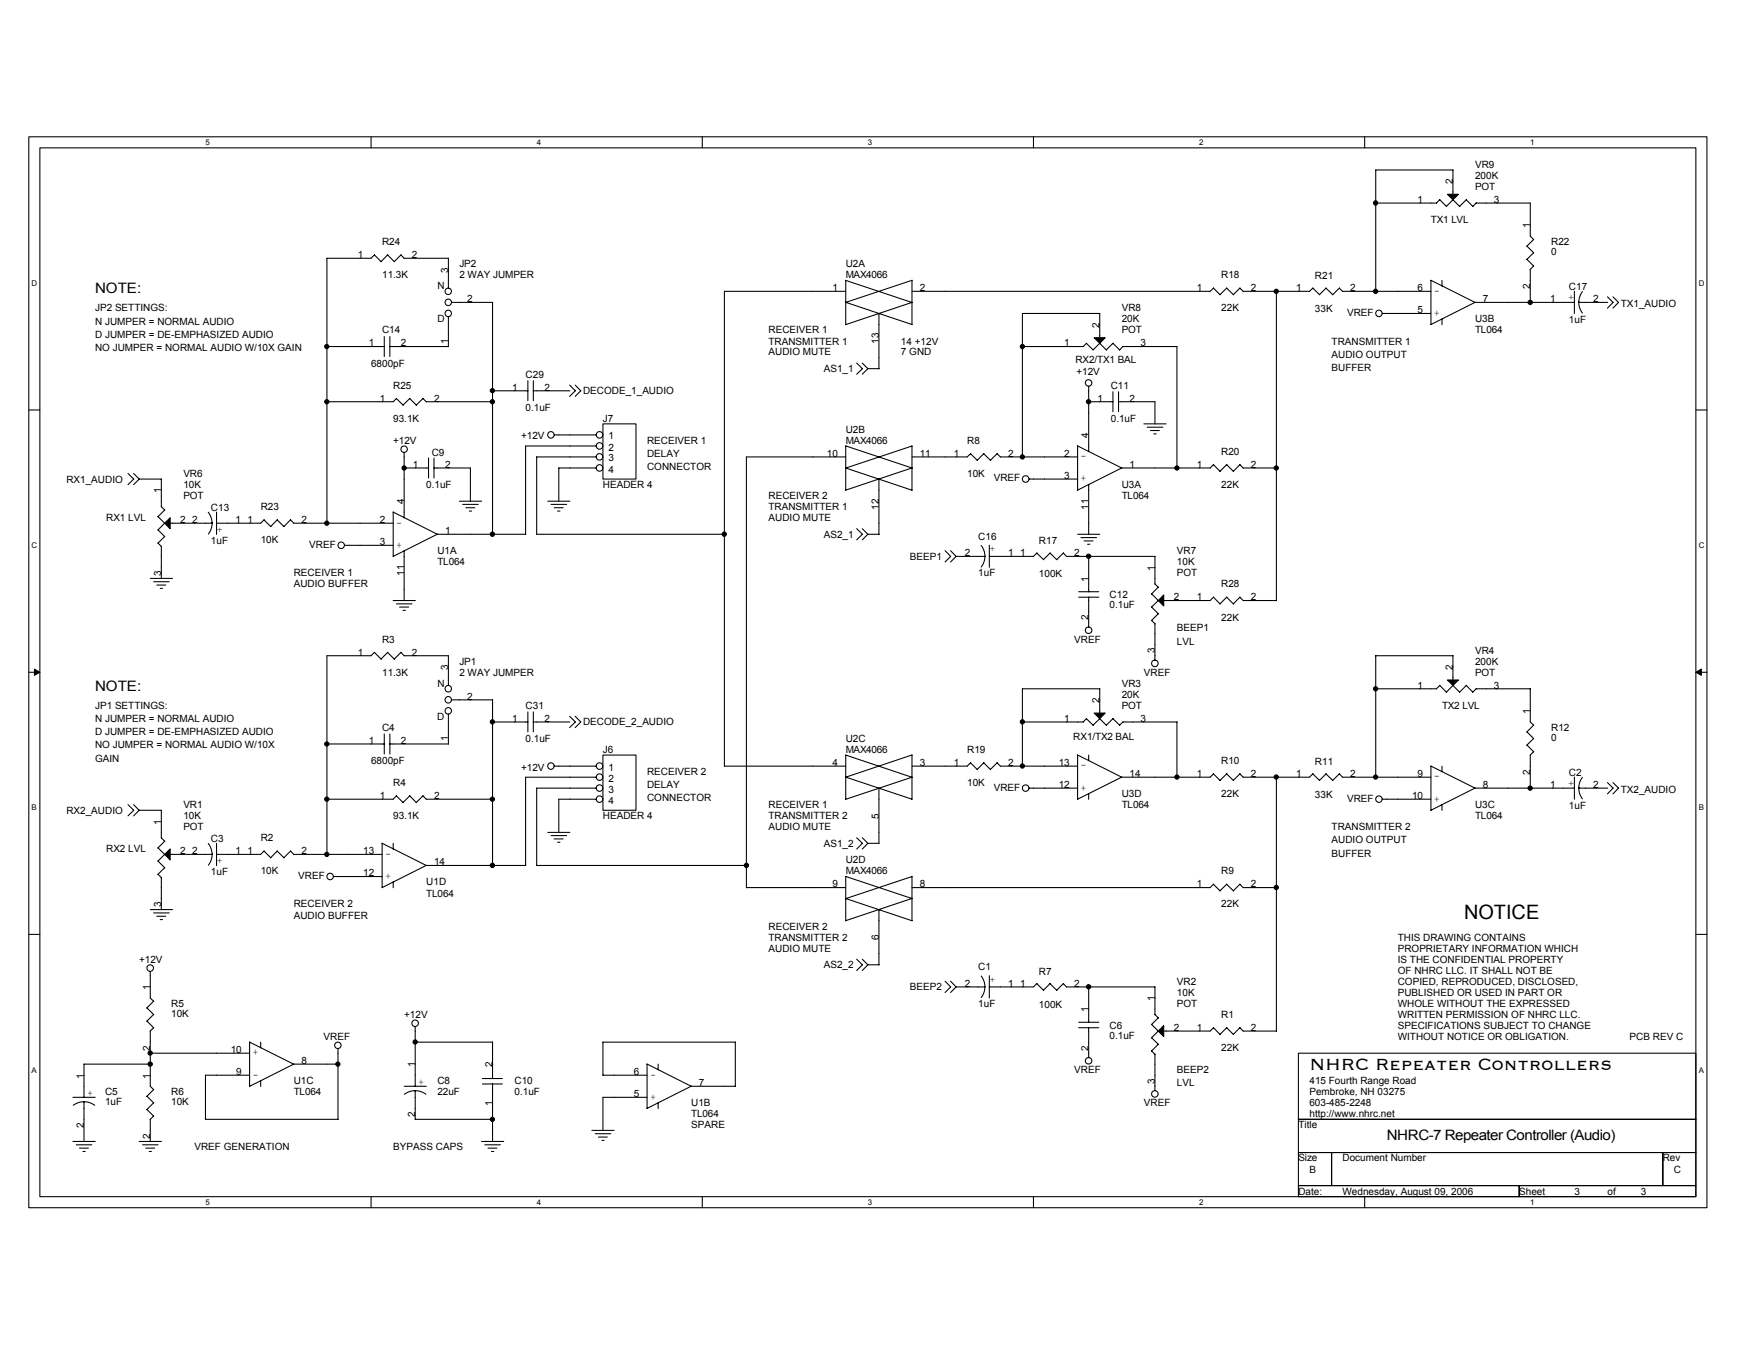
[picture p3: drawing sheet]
<svg xmlns="http://www.w3.org/2000/svg" width="279mm" height="216mm" viewBox="0 0 279 216" stroke-linecap="round" stroke-linejoin="round" font-family="sans-serif">
<path d="M4.6 21.7h266.4v170h-266.4zM6.3 23.5h262.9v166.5h-262.9z" fill="none" stroke="#000" stroke-width=".17"/>
<g fill="#fff">
<path d="M32.6 21.9h.7v1.4h-.7z"/>
<path d="M32.6 190.2h.7v1.4h-.7z"/>
</g>
<path d="M58.9 21.7v1.8M58.9 190v1.7" fill="none" stroke="#000" stroke-width=".17"/>
<g fill="#fff">
<path d="M85.2 21.9h.7v1.4h-.7z"/>
<path d="M85.2 190.2h.7v1.4h-.7z"/>
</g>
<path d="M111.5 21.7v1.8M111.5 190v1.7" fill="none" stroke="#000" stroke-width=".17"/>
<g fill="#fff">
<path d="M137.8 21.9h.7v1.4h-.7z"/>
<path d="M137.8 190.2h.7v1.4h-.7z"/>
</g>
<path d="M164.1 21.7v1.8M164.1 190v1.7" fill="none" stroke="#000" stroke-width=".17"/>
<g fill="#fff">
<path d="M190.4 21.9h.6v1.4h-.6z"/>
<path d="M190.4 190.2h.6v1.4h-.6z"/>
</g>
<path d="M216.6 21.7v1.8M216.6 190v1.7" fill="none" stroke="#000" stroke-width=".17"/>
<g fill="#fff">
<path d="M242.9 21.9h.7v1.4h-.7z"/>
<path d="M242.9 190.2h.7v1.4h-.7z"/>
<path d="M5 44.3h.9v1.4h-.9z"/>
<path d="M269.7 44.3h.9v1.4h-.9z"/>
<path d="M5 85.9h.9v1.4h-.9z"/>
<path d="M269.7 85.9h.9v1.4h-.9z"/>
</g>
<path d="M4.6 65.1h1.7M269.2 65.1h1.8" fill="none" stroke="#000" stroke-width=".17"/>
<g fill="#fff">
<path d="M5 127.5h.8v1.4h-.8z"/>
<path d="M269.7 127.5h.8v1.4h-.8z"/>
</g>
<path d="M4.6 106.7h1.7M269.2 106.7h1.8" fill="none" stroke="#000" stroke-width=".17"/>
<path d="M5.5 106.2l.8 .5-.8 .5zM269.2 106.7l.9-.5v1z" fill="#000" stroke="#000" stroke-width=".16"/>
<g fill="#fff">
<path d="M5 169.1h.8v1.4h-.8z"/>
<path d="M269.6 169.1h.9v1.4h-.9z"/>
</g>
<g fill="none" stroke="#000" stroke-width=".17">
<path d="M228.6 31.7l-.6 .5h-9.6M230.7 31.7l1 1.1M230.7 30.8v-3.8h-12.3v19.3M230.7 31.7l-1.1 1.1-1-1.1M232.8 31.7l1 1.1M232.8 31.7l-1.1 1.1M242.4 39.1l1.1 1.1M242.9 32.2v5.3l.6 .5M243 32.2h-8.7l-.5 .6M243.5 38l-1.1 1.1M51.9 55h9.1M59.4 40.5l1.1 1.1"/>
<path d="M59.5 40.4l-.6 .6h-7v42.1M61 53.4v3.2M61.5 40.5l1.1 1.1M61.6 40.4l-1.1 1.1M61.9 53.4v3.2M63.6 40.5l.6 .5M63.7 40.4l-1.1 1.1M64.2 41h7v4.7M71.2 50.3v4.7h-9.3M71.7 48h6.5M78.2 48v36.8M134.2 48l10.6 3.5"/>
<path d="M134.3 46.2h-19.3v75.4h19.3M134.3 44.5v7M134.3 44.5l10.5 3.5M136 57.6l.9 .9-.9 .9M136.9 57.6l.9 .9M137.8 58.5l-.9 .9M139.5 49.8v8.7h-1.7M144.8 44.5v7M144.8 48l-10.6 3.5M144.8 44.5l-10.5 3.5M162.3 55h9.7l.5-.5 1 1.1M173.5 55.5l1.1-1 1 1.1"/>
<path d="M174.6 53.6v-3.8h-12.3v22.8M175.6 55.5l1.1-1 1.1 1.1M177.7 55.5l.6-.5h8.6l-.1 19.3M192.6 45.7l1.1 1.1M192.7 45.7l-.6 .5h-47.3M194.7 45.7l1.1 1.1M194.8 45.7l-1.1 1.1M196.8 45.7l.6 .6M196.8 45.7l-1 1.1M202.6 46.2v49.2M208.4 45.7l-.5 .5h-10.5M210.5 45.7l-1 1.1-1.1-1.1"/>
<path d="M212.6 45.7l.5 .6M212.6 45.7l-1 1.1-1.1-1.1M213.1 46.2h14.1M219.4 49.8h7.8M227.1 44.5l7.1 3.5h15.8M227.2 44.5v7M228.9 44.5v.9M228.9 50.6v.9M234.2 48l-7 3.5M242.4 41.2l1.1 1M242.9 42.8v5.2M243.5 40.1l-1.1 1.1"/>
<path d="M243.5 42.2l-.6 .6M249.9 46.2v3.6M250.6 48h4.6M251.2 46.3l-.5 1-.1 .7 .1 .7 .5 1M255.2 47.1l.9 .9-.9 .9M256.1 47.1l.8 .9-.8 .9M20.3 75.2l.9 .9-.9 .8M21.2 75.2l.9 .9M22.1 76.1l-.9 .8M22.1 76.1h3.5M25.6 76.1v4.4l.6 .5M51.9 63.8h10.5l.5-.6 1.1 1.1"/>
<path d="M64 64.3l1.1-1.1 1 1.1M64.2 71.8v10.4M64.2 74.3h3.9M67.7 63.8h10.5M67.7 63.8l-.5-.6-1.1 1.1M68 72.7v3.2M68.9 74.3h5.8v5.3M68.9 72.7v3.2M72.9 79.6h3.6M78.2 62h5.6M83.8 60.4v3.2M84.6 62h5.9"/>
<path d="M84.7 60.4v3.2M87 79.6h3.5M88 69h6.7M90.4 61.1l.9 .9-.9 .9M91.3 61.1l.9 .9-.9 .9M94.7 74.3h-6v5.3M94.7 72.5h-9.5v12.3M94.7 70.8h-11.3v14M95.7 67.3h5.3v8.8h-5.3zM134.2 70.8l10.6 3.5M134.3 70.8v7l10.5-3.5M134.3 74.3l10.5 3.5"/>
<path d="M134.3 72.5h-15.8v68.4M139.5 76.1v8.7M144.8 70.8v7M144.8 70.8l-10.6 3.5M154.1 72l1.1 1.1M154.1 72l-.6 .5h-8.7M156.2 72l1 1.1M156.2 72l-1.1 1.1M158.3 72l.5 .5h12.3M158.3 72l-1.1 1.1M163.4 76.1h7.7M171 70.8l7.1 3.5h14l.6-.6"/>
<path d="M171.1 70.8v7l7-3.5M172.8 61.3v10.4M172.8 76.9v7.9M172.8 63.8h3.9M176.7 62.2v3.2M177.5 63.8h5.8v3.5M177.6 62.2v3.2M181.6 67.3h3.5M182.1 67.8h2.5M182.6 68.3h1.4M183.2 68.9h.3M192.6 73.8l1.1 1"/>
<path d="M194.7 73.8l1.1 1M194.8 73.7l-1.1 1.1M196.8 73.8l.6 .5M196.8 73.7l-1 1.1M197.4 74.3h5.2M23.9 91.8h3.5M24.4 92.4h2.5M24.9 92.9h1.4M25.1 82l1.1 1.1-1.1 1M25.1 84.1l1.1 1.1M25.1 86.2l.5 .6M25.4 93.4h.4"/>
<path d="M25.6 86.7v5.1M26.1 81l-1 1M26.1 85.2l-1 1M27 83.1h6.7M33.1 81.3l.3 .7 .3 1-.1 .8-.5 1M34.4 81.3v3.5M41.9 82.5l1.1 1.1M41.9 82.5l-.5 .6h-7M43 83.6l1-1.1 1.1 1.1M46.1 82.5l.5 .6h15.8M46.1 82.5l-1 1.1M54.7 86.6h7.7"/>
<path d="M62.4 81.3l7 3.5h14.1M62.4 95.3h3.5M62.4 81.3v7l7-3.5M62.9 95.9h2.5M63.4 96.4h1.5M64 96.9h.4M64.2 87.4v8M73.4 80.1h2.5M74 80.6h1.4M74.5 81.1h.4M85.2 84.8h29.8M87.5 80.1h2.5"/>
<path d="M88 80.6h1.4M88.5 81.1h.4M136 83.9l.9 .9-.9 .9M136.9 83.9l.9 .9M137.8 84.8l-.9 .9M137.8 84.8h1.8M150 87.4l.9 .9-.9 .9M150.9 87.4l.9 .9M151.8 88.3l-.9 .9M151.8 88.3h4.6M155.8 86.6a2.78 2.78 0 0 1 0 3.4M157.1 86.6v3.5"/>
<path d="M164.6 87.8l1.1 1.1M164.6 87.8l-.5 .5h-7.1M166.7 87.8l1.1 1.1M166.7 87.8l-1 1M168.8 87.8l.5 .5M168.8 87.8l-1.1 1M169.3 88.3h14v4.4M171.1 84.8h3.5M171.2 94.8h3.2M171.2 93.9h3.2M171.6 85.3h2.5M172.1 85.9h1.4"/>
<path d="M172.7 86.4h.3M172.8 88.3v5.7M172.8 94.8v4.7M182.8 94.3l1.1 1.1M182.8 96.4l1.1 1.1M183.3 92.7l.6 .5M183.9 97.4l-1.1 1.1 .5 .5v5.8M183.9 93.2l-1.1 1.1M183.9 95.3l-1.1 1.1M192.6 94.8l1.1 1.1M192.7 94.8l-.6 .5h-7.4M194.7 94.8l1.1 1.1"/>
<path d="M194.8 94.8l-1.1 1.1M196.8 94.8l.6 .6M196.8 94.8l-1 1.1M197.4 95.3h5.2M51.9 118.1h9.1M59.4 103.6l1.1 1M59.5 103.5l-.6 .6h-7v31.6M61 116.5v3.2M61.5 103.6l1.1 1M61.6 103.5l-1.1 1.1M61.9 118.1h9.3M61.9 116.5v3.2"/>
<path d="M63.6 103.6l.6 .5h7v4.7M63.7 103.5l-1.1 1.1M71.2 113.4v4.7M71.7 111.1h6.5v26.3M78.2 114.6h5.6M83.8 113v3.2M84.6 114.6h5.9M84.7 113v3.2M90.4 113.7l.9 .9-.9 .9M91.3 113.7l.9 .9-.9 .9M95.7 119.9h5.3v8.7h-5.3zM144.8 119.9v7l-10.6-3.5"/>
<path d="M144.8 119.8l-10.5 3.6M172.5 114.1l1 1M172.5 114.1l-.5 .5h-9.7M172.8 119.9v.9M174.6 113.2v-3.9h-12.3v12.3M174.6 114.1l1 1M174.6 114.1l-1.1 1M176.7 114.1l1.1 1M176.7 114.1l-1.1 1M178.3 114.6h8.6l-.1 8.8M178.3 114.6l-.6 .5M228.6 108.8l-.6 .5h-9.6"/>
<path d="M230.7 107.9v-3.8h-12.3v19.3M230.7 108.8l1 1.1M230.7 108.8l-1.1 1.1-1-1.1M232.8 108.8l1 1.1M232.8 108.8l-1.1 1.1M242.4 116.2l1.1 1.1M242.4 118.3l1.1 1.1M242.9 109.3v5.3l.6 .5M242.9 119.9v5.2M243 109.3h-8.7l-.5 .6M243.5 115.1l-1.1 1.1M243.5 117.2l-1.1 1.1"/>
<path d="M243.5 119.3l-.6 .6M20.3 127.7l.9 .9-.9 .9M21.2 127.7l.9 .9M22.1 128.6l-.9 .9M22.1 128.6h3.5M25.1 134.6l1.1 1.1-1.1 1M25.1 136.7l1.1 1.1-1.1 1M25.1 138.8l.5 .5M25.6 128.6v4.4M25.6 139.3v5.1M25.6 133l.6 .6-1.1 1M27 135.6h6.7"/>
<path d="M33.1 133.9l.3 .6 .3 1.1-.1 .8-.5 1M34.4 133.9v3.5M41.9 135.1l1.1 1.1 1-1.1 1.1 1.1M41.9 135.1l-.5 .5h-7M46.1 135.1l.5 .5h14.1M46.1 135.1l-1 1.1M51.9 126.9h10.5l.5-.6 1.1 1.1M52.9 139.1h7.8M60.6 133.9l7.1 3.5h15.8M60.7 133.9v7M62.4 133.9v.9M64 127.4l1.1-1.1 1 1.1"/>
<path d="M67.7 126.9h10.5M67.7 137.4l-7 3.5M67.7 126.9l-.5-.6-1.1 1.1M87 132.1h3.5M87.5 132.7h2.5M88 133.2h1.4M88 121.6h6.7M88.5 133.7h.4M94.7 126.9h-6v5.3M94.7 125.1h-9.5v12.3h33.3M94.7 123.4h-11.3v14M134.2 139.1l10.6 3.5"/>
<path d="M134.3 139.1v7.1l10.5-3.6M136 133l.9 .9-.9 .9M136.9 133l.9 .9M137.8 133.9l-.9 .9M137.8 133.9h1.8M139.5 125.1v8.8M144.8 123.4l-10.6 3.5M144.8 123.4l-10.5-3.5v7M154.1 121.1l-.6 .5h-8.7M158.3 121.1l.5 .5h12.3M158.3 121.1l-1.1 1.1-1-1.1-1 1.1-1.1-1.1M163.4 125.1h7.7"/>
<path d="M172.8 126v.9M178.1 123.4l-7 3.5-.1-7.1 7.1 3.6h14l.6-.6 1 1.1M193.7 123.9l1.1-1.1 1 1.1M196.8 122.8l-1 1.1M202.6 123.4v40.3M208.4 122.8l-.5 .6h-10.5l-.6-.5M210.5 122.8l-1 1.1-1.1-1M212.6 122.9l.5 .5M212.6 122.8l-1 1.1-1.1-1M213.1 123.4h14.1M219.4 126.9h7.8M227.1 121.6l7.1 3.5h15.8"/>
<path d="M227.2 121.6v7.1M228.9 121.6v.9M228.9 127.8v.9M234.2 125.1l-7 3.5M249.9 123.4v3.5M250.6 125.1h4.6M251.2 123.4l-.4 .6-.2 1.1 .1 .7 .5 1M255.2 124.2l.9 .9-.9 .9M256.1 124.2l.8 .9-.8 .9M4.6 148.3h1.7M23.3 160l1.1 1.1M23.9 144.4h3.5"/>
<path d="M23.9 154.2v4.2l.5 .6M24.4 144.9h2.5M24.4 158.9l-1.1 1.1M24.9 145.5h1.4M25.4 146h.4M62.4 140v.9M118.5 140.9h15.8M134.2 142.7l10.6-3.6v7.1M134.3 142.6l10.5 3.6M136 152.3l.9 .9-.9 .9M136.9 152.3l.9 .9M137.8 153.2l-.9 .9"/>
<path d="M137.8 153.2h1.8M139.5 144.4v8.8M144.8 140.9h47.3l.6-.5 1 1M150 155.8l.9 .9-.9 .9M150.9 155.8l.9 .9M151.8 156.7l-.9 .9M151.8 156.7h4.6M155.8 154.9a2.78 2.78 0 0 1 0 3.5M157.1 154.9v3.5M164.6 156.1l1.1 1.1M164.6 156.1l-.5 .6h-7.1M166.7 156.1l1.1 1.1"/>
<path d="M166.7 156.1l-1 1.1M168.8 156.1l.5 .6M168.8 156.1l-1.1 1.1M169.3 156.7h14v4.4M172.8 156.7v5.6M193.7 141.4l1.1-1 1 1M196.8 140.4l.6 .5M196.8 140.4l-1 1M197.4 140.9h5.2M269.2 148.3h1.8M11.6 174.2h3.5M11.6 175.5l1-.5 .7-.1 .8 .1 .9 .5"/>
<path d="M13.3 174.9v6.3M23.3 174l1.1 1.1M23.3 176.1l1.1 1.1M23.3 162.1l1.1 1.1M23.9 163.7v8.7l.5 .6M23.9 177.7v3.5M23.9 167.2h15.7M23.9 168.9h-10.6v5.3M24.4 173l-1.1 1.1M24.4 175.1l-1.1 1M24.4 177.2l-.6 .5M24.4 161.1l-1.1 1"/>
<path d="M24.4 163.2l-.6 .5M32.6 177.7h21.1M39.6 170.7h-7v7M39.6 165.4l7.1 3.6M39.6 165.4v7M41.4 165.4v.9M41.4 171.6v.9M46.6 168.9l-7 3.6M46.6 168.9h7.1M53.7 166.5v11.2M64.2 172.4h3.5M64.2 173.7l1-.5 .7-.1 .7 .1 1 .5"/>
<path d="M65.9 163v9.5M65.9 173.1v4.6M65.9 165.4h12.3M65.9 177.7h12.3M76.6 171.2h3.2M76.6 172.1h3.2M78.2 165.4v5.8M78.2 172.1v9.1M94 179.5h3.5M94.5 180h2.5M102.7 168.9l7 3.5M102.7 168.9v7.1l7-3.6"/>
<path d="M102.7 174.2h-7v5.3M104.5 168.9v.9M104.5 175.1v.9M109.7 172.4h7.1M116.7 165.4v7.1M116.8 165.4h-21.1v5.3h7M171.2 163.2h3.2M171.2 162.3h3.2M172.8 163.1v4.8M183.3 167.4v5.7M183.3 161.1l.6 .5M183.9 161.6l-1.1 1 1.1 1.1"/>
<path d="M183.9 163.7l-1.1 1.1 1.1 1M183.9 165.8l-1.1 1.1 .6 .5M192.6 163.2l1.1 1M192.7 163.1l-.6 .6h-7.4M194.7 163.2l1.1 1M194.8 163.1l-1.1 1.1M196.8 163.2l.6 .5M196.8 163.1l-1 1.1M197.4 163.7h5.2M206.1 167.2h63.1v10.5h-63.1zM206.1 177.7h63.1v5.3h-63.1zM11.6 181.2h3.5"/>
<path d="M12.1 181.7h2.5M12.6 182.3h1.4M13.2 182.8h.3M22.1 181.2h3.5M22.6 181.7h2.5M23.1 182.3h1.5M23.7 182.8h.3M76.4 181.2h3.6M77 181.7h2.4M77.5 182.3h1.4M78 182.8h.4M95 180.5h1.4"/>
<path d="M95.5 181h.4M206.1 183h5.3v5.2h-5.3zM206.1 188.2h35.1v1.8h-35.1zM211.4 183h52.6v5.2h-52.6zM241.2 188.2h28v1.8h-28zM264 183h5.2v5.2h-5.2z"/>
<circle cx="71.2" cy="49.8" r=".52"/>
<circle cx="71.2" cy="48" r=".52"/>
<circle cx="71.2" cy="46.2" r=".51"/>
<circle cx="218.9" cy="49.8" r=".52"/>
<circle cx="64.2" cy="71.3" r=".51"/>
<circle cx="87.5" cy="69" r=".52"/>
<circle cx="95.2" cy="72.5" r=".52"/>
<circle cx="95.2" cy="69" r=".52"/>
<circle cx="95.2" cy="70.8" r=".52"/>
<circle cx="95.2" cy="74.3" r=".52"/>
<circle cx="162.8" cy="76" r=".52"/>
<circle cx="172.8" cy="60.8" r=".52"/>
<circle cx="54.2" cy="86.6" r=".52"/>
<circle cx="71.2" cy="109.3" r=".52"/>
<circle cx="71.2" cy="111.1" r=".52"/>
<circle cx="71.2" cy="112.8" r=".52"/>
<circle cx="172.8" cy="100.1" r=".52"/>
<circle cx="183.3" cy="105.3" r=".52"/>
<circle cx="52.4" cy="139.1" r=".52"/>
<circle cx="87.5" cy="121.6" r=".52"/>
<circle cx="95.2" cy="121.6" r=".52"/>
<circle cx="95.2" cy="123.4" r=".52"/>
<circle cx="95.2" cy="125.1" r=".52"/>
<circle cx="95.2" cy="126.9" r=".52"/>
<circle cx="162.8" cy="125.1" r=".52"/>
<circle cx="218.9" cy="126.9" r=".52"/>
<circle cx="23.8" cy="153.7" r=".52"/>
<circle cx="53.6" cy="165.9" r=".51"/>
<circle cx="65.9" cy="162.4" r=".52"/>
<circle cx="172.8" cy="168.4" r=".52"/>
<circle cx="183.3" cy="173.7" r=".52"/>
</g>
<g fill="#000" stroke="#000" stroke-width=".17">
<path d="M229.8 30.8h1.7l-.8 .9z" fill-rule="evenodd"/>
<path d="M173.7 53.6h1.8l-.9 .9z" fill-rule="evenodd"/>
<path d="M27 82.2v1.7l-.9-.8z" fill-rule="evenodd"/>
<path d="M184.7 94.4v1.8l-.8-.9z" fill-rule="evenodd"/>
<path d="M173.7 113.2h1.8l-.9 .9z" fill-rule="evenodd"/>
<path d="M229.8 107.9h1.7l-.8 .9z" fill-rule="evenodd"/>
<path d="M27 134.8v1.7l-.9-.9z" fill-rule="evenodd"/>
<path d="M184.7 162.8v1.7l-.8-.8z" fill-rule="evenodd"/>
<circle cx="218.4" cy="32.2" r=".34"/>
<circle cx="51.9" cy="55" r=".34"/>
<circle cx="162.3" cy="55" r=".34"/>
<circle cx="202.6" cy="46.2" r=".34"/>
<circle cx="218.4" cy="46.2" r=".34"/>
<circle cx="242.9" cy="48" r=".35"/>
<circle cx="51.9" cy="63.8" r=".34"/>
<circle cx="64.2" cy="74.3" r=".34"/>
<circle cx="78.2" cy="62" r=".34"/>
<circle cx="78.2" cy="63.8" r=".34"/>
<circle cx="162.3" cy="72.5" r=".34"/>
<circle cx="172.8" cy="63.8" r=".35"/>
<circle cx="186.8" cy="74.3" r=".34"/>
<circle cx="202.6" cy="74.3" r=".34"/>
<circle cx="51.9" cy="83.1" r=".34"/>
<circle cx="78.2" cy="84.8" r=".34"/>
<circle cx="115" cy="84.8" r=".34"/>
<circle cx="172.8" cy="88.3" r=".35"/>
<circle cx="51.9" cy="118.1" r=".34"/>
<circle cx="78.2" cy="114.6" r=".34"/>
<circle cx="162.3" cy="114.6" r=".34"/>
<circle cx="218.4" cy="109.3" r=".34"/>
<circle cx="51.9" cy="126.9" r=".34"/>
<circle cx="51.9" cy="135.6" r=".34"/>
<circle cx="78.2" cy="137.4" r=".34"/>
<circle cx="78.2" cy="126.9" r=".34"/>
<circle cx="118.5" cy="137.4" r=".34"/>
<circle cx="162.3" cy="121.6" r=".34"/>
<circle cx="186.8" cy="123.4" r=".34"/>
<circle cx="202.6" cy="123.4" r=".34"/>
<circle cx="218.4" cy="123.4" r=".34"/>
<circle cx="242.9" cy="125.1" r=".35"/>
<circle cx="172.8" cy="156.7" r=".35"/>
<circle cx="202.6" cy="140.9" r=".34"/>
<circle cx="23.8" cy="168.9" r=".35"/>
<circle cx="23.8" cy="167.2" r=".35"/>
<circle cx="53.6" cy="168.9" r=".34"/>
<circle cx="65.9" cy="165.4" r=".34"/>
<circle cx="78.2" cy="177.7" r=".34"/>
</g>
<text font-size="3.3" x="207.9" y="169.9">NHRC Repeater Controllers</text>
<text font-size="3.2" x="232.4" y="145.8">NOTICE</text>
<g font-size="2.3">
<text x="15.1" y="46.6">NOTE:</text>
<text x="15.1" y="109.6">NOTE:</text>
<text x="220.2" y="181">NHRC-7 Repeater Controller (Audio)</text>
</g>
<g font-size="1.6">
<text x="230.6" y="29.3" transform="rotate(-90 230.6 29.3)">2</text>
<text x="234.2" y="26.6">VR9</text>
<text x="234.2" y="28.4">200K</text>
<text x="225" y="32.2">1</text>
<text x="227.2" y="35.4">TX1 LVL</text>
<text x="234.2" y="30.1">POT</text>
<text x="237.2" y="32.2">3</text>
<text x="56.8" y="41">1</text>
<text x="60.7" y="38.9">R24</text>
<text x="65.4" y="41">2</text>
<text x="242.9" y="36.3" transform="rotate(-90 242.9 36.3)">1</text>
<text x="246.3" y="38.9">R22</text>
<text x="246.3" y="40.5">0</text>
<text x="60.7" y="44.2">11.3K</text>
<text x="69.4" y="45.9">N</text>
<text x="71.2" y="43.3" transform="rotate(-90 71.2 43.3)">3</text>
<text x="72.9" y="42.4">JP2</text>
<text x="72.9" y="44.2">2 WAY JUMPER</text>
<text x="74.1" y="48">2</text>
<text x="132.1" y="46.2">1</text>
<text x="134.3" y="42.4">U2A</text>
<text x="134.3" y="44.2">MAX4066</text>
<text x="146" y="46.2">2</text>
<text x="190" y="46.2">1</text>
<text x="193.9" y="44.2">R18</text>
<text x="198.6" y="46.2">2</text>
<text x="205.8" y="46.2">1</text>
<text x="208.7" y="44.3">R21</text>
<text x="214.4" y="46.2">2</text>
<text x="225" y="46.2">6</text>
<text x="227.7" y="46.6">-</text>
<text x="235.4" y="48">7</text>
<text x="242.9" y="45.8" transform="rotate(-90 242.9 45.8)">2</text>
<text x="246.1" y="48">1</text>
<text x="249.1" y="46.1">C17</text>
<text x="249.9" y="47.7" transform="rotate(-90 249.9 47.7)">+</text>
<text x="252.9" y="48">2</text>
<text x="15.1" y="49.4">JP2 SETTINGS:</text>
<text x="15.1" y="51.5">N JUMPER = NORMAL AUDIO</text>
<text x="15.1" y="53.6">D JUMPER = DE-EMPHASIZED AUDIO</text>
<text x="60.7" y="52.9">C14</text>
<text x="69.4" y="51.2">D</text>
<text x="122" y="52.9">RECEIVER 1</text>
<text x="174.6" y="52" transform="rotate(-90 174.6 52)">2</text>
<text x="178.1" y="49.4">VR8</text>
<text x="178.1" y="51.2">20K</text>
<text x="178.1" y="52.9">POT</text>
<text x="193.9" y="49.4">22K</text>
<text x="208.7" y="49.6">33K</text>
<text x="213.8" y="50.1">VREF</text>
<text x="225" y="49.7">5</text>
<text x="227.7" y="50.1">+</text>
<text x="234.2" y="51.2">U3B</text>
<text x="234.2" y="52.9">TL064</text>
<text x="249.1" y="51.4">1uF</text>
<text x="257.3" y="48.7">TX1_AUDIO</text>
<text x="15.1" y="55.7">NO JUMPER = NORMAL AUDIO W/10X GAIN</text>
<text x="58.5" y="55">1</text>
<text x="58.9" y="58.2">6800pF</text>
<text x="63.6" y="55">2</text>
<text x="71.2" y="54.6" transform="rotate(-90 71.2 54.6)">1</text>
<text x="83.4" y="59.9">C29</text>
<text x="122" y="56.4">AUDIO MUTE</text>
<text x="122" y="54.7">TRANSMITTER 1</text>
<text x="130.8" y="59.1">AS1_1</text>
<text x="139.5" y="54.6" transform="rotate(-90 139.5 54.6)">13</text>
<text x="143" y="54.7">14 +12V</text>
<text x="143" y="56.4">7 GND</text>
<text x="169" y="55">1</text>
<text x="170.7" y="57.7">RX2/TX1 BAL</text>
<text x="170.9" y="59.6">+12V</text>
<text x="181.1" y="55">3</text>
<text x="211.4" y="54.7">TRANSMITTER 1</text>
<text x="211.4" y="56.8">AUDIO OUTPUT</text>
<text x="211.4" y="58.9">BUFFER</text>
<text x="60.3" y="63.8">1</text>
<text x="62.4" y="61.7">R25</text>
<text x="68.9" y="63.8">2</text>
<text x="81.3" y="62">1</text>
<text x="83.4" y="65.2">0.1uF</text>
<text x="86.4" y="62">2</text>
<text x="92.6" y="62.6">DECODE_1_AUDIO</text>
<text x="174.2" y="63.8">1</text>
<text x="176.3" y="61.7">C11</text>
<text x="179.3" y="63.8">2</text>
<text x="62.4" y="70.5">+12V</text>
<text x="62.4" y="67">93.1K</text>
<text x="82.7" y="69.8">+12V</text>
<text x="95.7" y="67">J7</text>
<text x="96.6" y="69.8">1</text>
<text x="96.6" y="71.5">2</text>
<text x="102.7" y="70.5">RECEIVER 1</text>
<text x="134.3" y="68.7">U2B</text>
<text x="134.3" y="70.5">MAX4066</text>
<text x="153.5" y="70.5">R8</text>
<text x="172.8" y="69.6" transform="rotate(-90 172.8 69.6)">4</text>
<text x="176.3" y="67">0.1uF</text>
<text x="10.5" y="76.6">RX1_AUDIO</text>
<text x="29.1" y="75.7">VR6</text>
<text x="29.1" y="77.5">10K</text>
<text x="65.6" y="74.3">1</text>
<text x="67.7" y="77.5">0.1uF</text>
<text x="68.5" y="72.4">C9</text>
<text x="70.7" y="74.3">2</text>
<text x="95.7" y="77.5">HEADER 4</text>
<text x="96.6" y="73.3">3</text>
<text x="96.6" y="75">4</text>
<text x="102.7" y="72.6">DELAY</text>
<text x="102.7" y="74.7">CONNECTOR</text>
<text x="131.3" y="72.5">10</text>
<text x="146" y="72.5">11</text>
<text x="151.4" y="72.5">1</text>
<text x="153.5" y="75.7">10K</text>
<text x="157.8" y="76.4">VREF</text>
<text x="160" y="72.5">2</text>
<text x="169" y="72.5">2</text>
<text x="169" y="76">3</text>
<text x="171.6" y="72.9">-</text>
<text x="171.6" y="76.4">+</text>
<text x="178.1" y="77.5">U3A</text>
<text x="179.3" y="74.3">1</text>
<text x="190" y="74.3">1</text>
<text x="193.9" y="72.2">R20</text>
<text x="193.9" y="77.5">22K</text>
<text x="198.6" y="74.3">2</text>
<text x="16.8" y="82.7">RX1 LVL</text>
<text x="25.6" y="78.3" transform="rotate(-90 25.6 78.3)">1</text>
<text x="28.6" y="83">2</text>
<text x="29.1" y="79.2">POT</text>
<text x="30.5" y="83">2</text>
<text x="33.5" y="81.2">C13</text>
<text x="34.4" y="83.6" transform="rotate(90 34.4 83.6)">+</text>
<text x="37.4" y="83">1</text>
<text x="39.3" y="83">1</text>
<text x="41.4" y="81">R23</text>
<text x="47.9" y="83">2</text>
<text x="60.3" y="83">2</text>
<text x="62.9" y="83.4">-</text>
<text x="64.1" y="80.1" transform="rotate(-90 64.1 80.1)">4</text>
<text x="122" y="79.2">RECEIVER 2</text>
<text x="122" y="82.7">AUDIO MUTE</text>
<text x="122" y="81">TRANSMITTER 1</text>
<text x="139.5" y="80.9" transform="rotate(-90 139.5 80.9)">12</text>
<text x="172.8" y="80.9" transform="rotate(-90 172.8 80.9)">11</text>
<text x="178.1" y="79.2">TL064</text>
<text x="33.5" y="86.4">1uF</text>
<text x="41.4" y="86.2">10K</text>
<text x="49.1" y="86.9">VREF</text>
<text x="60.3" y="86.6">3</text>
<text x="62.9" y="86.9">+</text>
<text x="69.4" y="88">U1A</text>
<text x="69.4" y="89.7">TL064</text>
<text x="70.7" y="84.8">1</text>
<text x="130.8" y="85.4">AS2_1</text>
<text x="144.4" y="88.9">BEEP1</text>
<text x="153.2" y="88.3">2</text>
<text x="155.3" y="85.7">C16</text>
<text x="157.1" y="86.7" transform="rotate(90 157.1 86.7)">+</text>
<text x="160" y="88.3">1</text>
<text x="161.9" y="88.3">1</text>
<text x="164.9" y="86.4">R17</text>
<text x="170.5" y="88.3">2</text>
<text x="186.8" y="88">VR7</text>
<text x="186.8" y="89.7">10K</text>
<text x="25.6" y="91.4" transform="rotate(-90 25.6 91.4)">3</text>
<text x="46.6" y="91.5">RECEIVER 1</text>
<text x="46.6" y="93.2">AUDIO BUFFER</text>
<text x="64.1" y="91.4" transform="rotate(-90 64.1 91.4)">11</text>
<text x="155.3" y="91.5">1uF</text>
<text x="164.9" y="91.7">100K</text>
<text x="172.8" y="92.4" transform="rotate(-90 172.8 92.4)">1</text>
<text x="176.1" y="95">C12</text>
<text x="183.3" y="90.6" transform="rotate(-90 183.3 90.6)">1</text>
<text x="186.3" y="95.3">2</text>
<text x="186.8" y="91.5">POT</text>
<text x="190" y="95.3">1</text>
<text x="193.9" y="93.2">R28</text>
<text x="198.6" y="95.3">2</text>
<text x="172.8" y="98.4" transform="rotate(-90 172.8 98.4)">2</text>
<text x="176.1" y="96.6">0.1uF</text>
<text x="186.8" y="100.2">BEEP1</text>
<text x="193.9" y="98.5">22K</text>
<text x="56.8" y="104.1">1</text>
<text x="60.7" y="102">R3</text>
<text x="60.7" y="107.3">11.3K</text>
<text x="65.4" y="104.1">2</text>
<text x="71.2" y="106.4" transform="rotate(-90 71.2 106.4)">3</text>
<text x="72.9" y="105.5">JP1</text>
<text x="72.9" y="107.3">2 WAY JUMPER</text>
<text x="170.5" y="102">VREF</text>
<text x="181.6" y="107.3">VREF</text>
<text x="183.3" y="103.7" transform="rotate(-90 183.3 103.7)">3</text>
<text x="186.8" y="102.4">LVL</text>
<text x="230.6" y="106.4" transform="rotate(-90 230.6 106.4)">2</text>
<text x="234.2" y="103.8">VR4</text>
<text x="234.2" y="105.5">200K</text>
<text x="234.2" y="107.3">POT</text>
<text x="15.1" y="112.5">JP1 SETTINGS:</text>
<text x="69.4" y="109">N</text>
<text x="74.1" y="111.1">2</text>
<text x="83.4" y="112.5">C31</text>
<text x="174.6" y="111.6" transform="rotate(-90 174.6 111.6)">2</text>
<text x="178.1" y="109">VR3</text>
<text x="178.1" y="110.8">20K</text>
<text x="178.1" y="112.5">POT</text>
<text x="225" y="109.3">1</text>
<text x="228.9" y="112.5">TX2 LVL</text>
<text x="237.2" y="109.3">3</text>
<text x="242.9" y="113.4" transform="rotate(-90 242.9 113.4)">1</text>
<text x="15.1" y="114.6">N JUMPER = NORMAL AUDIO</text>
<text x="15.1" y="116.7">D JUMPER = DE-EMPHASIZED AUDIO</text>
<text x="15.1" y="118.8">NO JUMPER = NORMAL AUDIO W/10X</text>
<text x="58.5" y="118.1">1</text>
<text x="60.7" y="116">C4</text>
<text x="63.6" y="118.1">2</text>
<text x="69.4" y="114.3">D</text>
<text x="71.2" y="117.7" transform="rotate(-90 71.2 117.7)">1</text>
<text x="81.3" y="114.6">1</text>
<text x="83.4" y="117.8">0.1uF</text>
<text x="86.4" y="114.6">2</text>
<text x="92.6" y="115.1">DECODE_2_AUDIO</text>
<text x="95.7" y="119.5">J6</text>
<text x="134.3" y="117.8">U2C</text>
<text x="134.3" y="119.5">MAX4066</text>
<text x="153.5" y="119.5">R19</text>
<text x="169" y="114.6">1</text>
<text x="170.4" y="117.4">RX1/TX2 BAL</text>
<text x="181.1" y="114.6">3</text>
<text x="246.3" y="116">R12</text>
<text x="246.3" y="117.6">0</text>
<text x="15.1" y="120.9">GAIN</text>
<text x="58.9" y="121.3">6800pF</text>
<text x="62.4" y="124.8">R4</text>
<text x="82.7" y="122.3">+12V</text>
<text x="96.6" y="122.3">1</text>
<text x="96.6" y="124.1">2</text>
<text x="96.6" y="125.8">3</text>
<text x="102.7" y="123">RECEIVER 2</text>
<text x="102.7" y="125.1">DELAY</text>
<text x="132.1" y="121.6">4</text>
<text x="146" y="121.6">3</text>
<text x="151.4" y="121.6">1</text>
<text x="153.5" y="124.8">10K</text>
<text x="157.8" y="125.5">VREF</text>
<text x="160" y="121.6">2</text>
<text x="168.1" y="121.6">13</text>
<text x="168.1" y="125.1">12</text>
<text x="171.6" y="122">-</text>
<text x="171.6" y="125.5">+</text>
<text x="179.3" y="123.4">14</text>
<text x="190" y="123.4">1</text>
<text x="193.9" y="121.3">R10</text>
<text x="198.6" y="123.4">2</text>
<text x="205.8" y="123.4">1</text>
<text x="208.7" y="121.5">R11</text>
<text x="214.4" y="123.4">2</text>
<text x="225" y="123.4">9</text>
<text x="227.7" y="123.7">-</text>
<text x="235.4" y="125.1">8</text>
<text x="242.9" y="123" transform="rotate(-90 242.9 123)">2</text>
<text x="246.1" y="125.1">1</text>
<text x="249.1" y="123.2">C2</text>
<text x="249.9" y="124.8" transform="rotate(-90 249.9 124.8)">+</text>
<text x="252.9" y="125.1">2</text>
<text x="257.3" y="125.8">TX2_AUDIO</text>
<text x="10.5" y="129.2">RX2_AUDIO</text>
<text x="25.6" y="130.9" transform="rotate(-90 25.6 130.9)">1</text>
<text x="29.1" y="128.3">VR1</text>
<text x="29.1" y="130">10K</text>
<text x="29.1" y="131.8">POT</text>
<text x="60.3" y="126.9">1</text>
<text x="62.4" y="130">93.1K</text>
<text x="68.9" y="126.9">2</text>
<text x="95.7" y="130">HEADER 4</text>
<text x="96.6" y="127.6">4</text>
<text x="102.7" y="127.2">CONNECTOR</text>
<text x="122" y="131.8">AUDIO MUTE</text>
<text x="122" y="128.3">RECEIVER 1</text>
<text x="122" y="130">TRANSMITTER 2</text>
<text x="139.5" y="130" transform="rotate(-90 139.5 130)">5</text>
<text x="178.1" y="126.5">U3D</text>
<text x="178.1" y="128.3">TL064</text>
<text x="193.9" y="126.5">22K</text>
<text x="208.7" y="126.7">33K</text>
<text x="211.4" y="131.8">TRANSMITTER 2</text>
<text x="213.8" y="127.3">VREF</text>
<text x="224.2" y="126.9">10</text>
<text x="227.7" y="127.3">+</text>
<text x="234.2" y="128.3">U3C</text>
<text x="234.2" y="130">TL064</text>
<text x="249.1" y="128.5">1uF</text>
<text x="16.8" y="135.3">RX2 LVL</text>
<text x="28.6" y="135.6">2</text>
<text x="30.5" y="135.6">2</text>
<text x="33.5" y="133.7">C3</text>
<text x="34.4" y="136.2" transform="rotate(90 34.4 136.2)">+</text>
<text x="37.4" y="135.6">1</text>
<text x="39.3" y="135.6">1</text>
<text x="41.4" y="133.6">R2</text>
<text x="47.9" y="135.6">2</text>
<text x="57.7" y="135.6">13</text>
<text x="61.2" y="136">-</text>
<text x="68.9" y="137.4">14</text>
<text x="130.8" y="134.4">AS1_2</text>
<text x="134.3" y="137.1">U2D</text>
<text x="211.4" y="133.9">AUDIO OUTPUT</text>
<text x="211.4" y="136">BUFFER</text>
<text x="25.6" y="144" transform="rotate(-90 25.6 144)">3</text>
<text x="33.5" y="139">1uF</text>
<text x="41.4" y="138.8">10K</text>
<text x="47.3" y="139.5">VREF</text>
<text x="57.7" y="139.1">12</text>
<text x="61.2" y="139.5">+</text>
<text x="67.7" y="140.6">U1D</text>
<text x="67.7" y="142.3">TL064</text>
<text x="132.1" y="140.9">9</text>
<text x="134.3" y="138.8">MAX4066</text>
<text x="146" y="140.9">8</text>
<text x="190" y="140.9">1</text>
<text x="193.9" y="138.8">R9</text>
<text x="198.6" y="140.9">2</text>
<text x="46.6" y="145.8">AUDIO BUFFER</text>
<text x="46.6" y="144.1">RECEIVER 2</text>
<text x="122" y="147.6">RECEIVER 2</text>
<text x="122" y="149.3">TRANSMITTER 2</text>
<text x="139.5" y="149.2" transform="rotate(-90 139.5 149.2)">6</text>
<text x="193.9" y="144.1">22K</text>
<text x="221.9" y="149.3">THIS DRAWING CONTAINS</text>
<text x="22.1" y="152.8">+12V</text>
<text x="122" y="151.1">AUDIO MUTE</text>
<text x="130.8" y="153.7">AS2_2</text>
<text x="155.3" y="154.1">C1</text>
<text x="157.1" y="155.1" transform="rotate(90 157.1 155.1)">+</text>
<text x="164.9" y="154.7">R7</text>
<text x="221.9" y="151.1">PROPRIETARY INFORMATION WHICH</text>
<text x="221.9" y="154.6">OF NHRC LLC. IT SHALL NOT BE</text>
<text x="221.9" y="152.8">IS THE CONFIDENTIAL PROPERTY</text>
<text x="23.8" y="157.2" transform="rotate(-90 23.8 157.2)">1</text>
<text x="27.2" y="159.9">R5</text>
<text x="27.2" y="161.4">10K</text>
<text x="64.2" y="161.6">+12V</text>
<text x="144.4" y="157.2">BEEP2</text>
<text x="153.2" y="156.7">2</text>
<text x="155.3" y="159.9">1uF</text>
<text x="160" y="156.7">1</text>
<text x="161.9" y="156.7">1</text>
<text x="164.9" y="160">100K</text>
<text x="170.5" y="156.7">2</text>
<text x="172.8" y="160.7" transform="rotate(-90 172.8 160.7)">1</text>
<text x="183.3" y="158.9" transform="rotate(-90 183.3 158.9)">1</text>
<text x="186.8" y="156.3">VR2</text>
<text x="186.8" y="158.1">10K</text>
<text x="186.8" y="159.9">POT</text>
<text x="193.9" y="161.6">R1</text>
<text x="221.9" y="161.6">WRITTEN PERMISSION OF NHRC LLC.</text>
<text x="221.9" y="158.1">PUBLISHED OR USED IN PART OR</text>
<text x="221.9" y="159.9">WHOLE WITHOUT THE EXPRESSED</text>
<text x="221.9" y="156.3">COPIED, REPRODUCED, DISCLOSED,</text>
<text x="23.8" y="166.8" transform="rotate(-90 23.8 166.8)">2</text>
<text x="36.6" y="167.2">10</text>
<text x="40.2" y="167.6">+</text>
<text x="51.4" y="165.1">VREF</text>
<text x="172.8" y="166.8" transform="rotate(-90 172.8 166.8)">2</text>
<text x="176.1" y="163.3">C6</text>
<text x="176.1" y="164.9">0.1uF</text>
<text x="186.3" y="163.7">2</text>
<text x="190" y="163.7">1</text>
<text x="193.9" y="166.9">22K</text>
<text x="198.6" y="163.7">2</text>
<text x="221.9" y="165.1">WITHOUT NOTICE OR OBLIGATION.</text>
<text x="221.9" y="163.3">SPECIFICATIONS SUBJECT TO CHANGE</text>
<text x="258.7" y="165.1">PCB REV C</text>
<text x="13.3" y="171.2" transform="rotate(-90 13.3 171.2)">1</text>
<text x="16.7" y="173.9">C5</text>
<text x="23.8" y="171.2" transform="rotate(-90 23.8 171.2)">1</text>
<text x="27.2" y="173.9">R6</text>
<text x="37.5" y="170.7">9</text>
<text x="40.2" y="171.1">-</text>
<text x="46.6" y="172.1">U1C</text>
<text x="46.6" y="173.9">TL064</text>
<text x="47.9" y="168.9">8</text>
<text x="65.9" y="169.5" transform="rotate(-90 65.9 169.5)">1</text>
<text x="66.4" y="172.3">+</text>
<text x="69.4" y="172.1">C8</text>
<text x="69.4" y="173.9">22uF</text>
<text x="78.2" y="169.5" transform="rotate(-90 78.2 169.5)">2</text>
<text x="81.7" y="172.1">C10</text>
<text x="81.7" y="173.9">0.1uF</text>
<text x="100.6" y="170.7">6</text>
<text x="103.3" y="171.1">-</text>
<text x="111" y="172.4">7</text>
<text x="170.5" y="170.3">VREF</text>
<text x="183.3" y="172" transform="rotate(-90 183.3 172)">3</text>
<text x="186.8" y="170.3">BEEP2</text>
<text x="186.8" y="172.5">LVL</text>
<text x="207.9" y="172.1">415 Fourth Range Road</text>
<text x="207.9" y="173.9">Pembroke, NH 03275</text>
<text x="13.3" y="179" transform="rotate(-90 13.3 179)">2</text>
<text x="13.9" y="174.1">+</text>
<text x="16.7" y="175.5">1uF</text>
<text x="27.2" y="175.5">10K</text>
<text x="65.9" y="177.3" transform="rotate(-90 65.9 177.3)">2</text>
<text x="78.2" y="175.5" transform="rotate(-90 78.2 175.5)">1</text>
<text x="100.6" y="174.2">5</text>
<text x="103.3" y="174.6">+</text>
<text x="109.7" y="179.1">SPARE</text>
<text x="109.7" y="175.6">U1B</text>
<text x="109.7" y="177.4">TL064</text>
<text x="181.6" y="175.6">VREF</text>
<text x="206.1" y="179.1">Title</text>
<text x="207.9" y="175.6">603-485-2248</text>
<text x="207.9" y="177.4">http://www.nhrc.net</text>
<text x="23.8" y="180.8" transform="rotate(-90 23.8 180.8)">2</text>
<text x="30.9" y="182.6">VREF GENERATION</text>
<text x="62.4" y="182.6">BYPASS CAPS</text>
<text x="206.1" y="184.4">Size</text>
<text x="213.1" y="184.4">Document Number</text>
<text x="264" y="184.4">Rev</text>
<text x="206.1" y="189.6">Date:</text>
<text x="207.9" y="186.1">B</text>
<text x="213.1" y="189.6">Wednesday, August 09, 2006</text>
<text x="241.2" y="189.6">Sheet</text>
<text x="249.9" y="189.6">3</text>
<text x="255.2" y="189.6">of</text>
<text x="260.5" y="189.6">3</text>
<text x="265.7" y="186.1">C</text>
</g>
<g font-size="1.3">
<text x="32.6" y="23">5</text>
<text x="85.2" y="23">4</text>
<text x="137.8" y="23">3</text>
<text x="190.4" y="23">2</text>
<text x="242.9" y="23">1</text>
<text x="5" y="45.4">D</text>
<text x="269.7" y="45.4">D</text>
<text x="5" y="87">C</text>
<text x="269.7" y="87">C</text>
<text x="5" y="128.7">B</text>
<text x="269.7" y="128.7">B</text>
<text x="5" y="170.3">A</text>
<text x="269.7" y="170.3">A</text>
<text x="32.6" y="191.3">5</text>
<text x="85.2" y="191.3">4</text>
<text x="137.8" y="191.3">3</text>
<text x="190.4" y="191.3">2</text>
<text x="242.9" y="191.3">1</text>
</g>
</svg>
